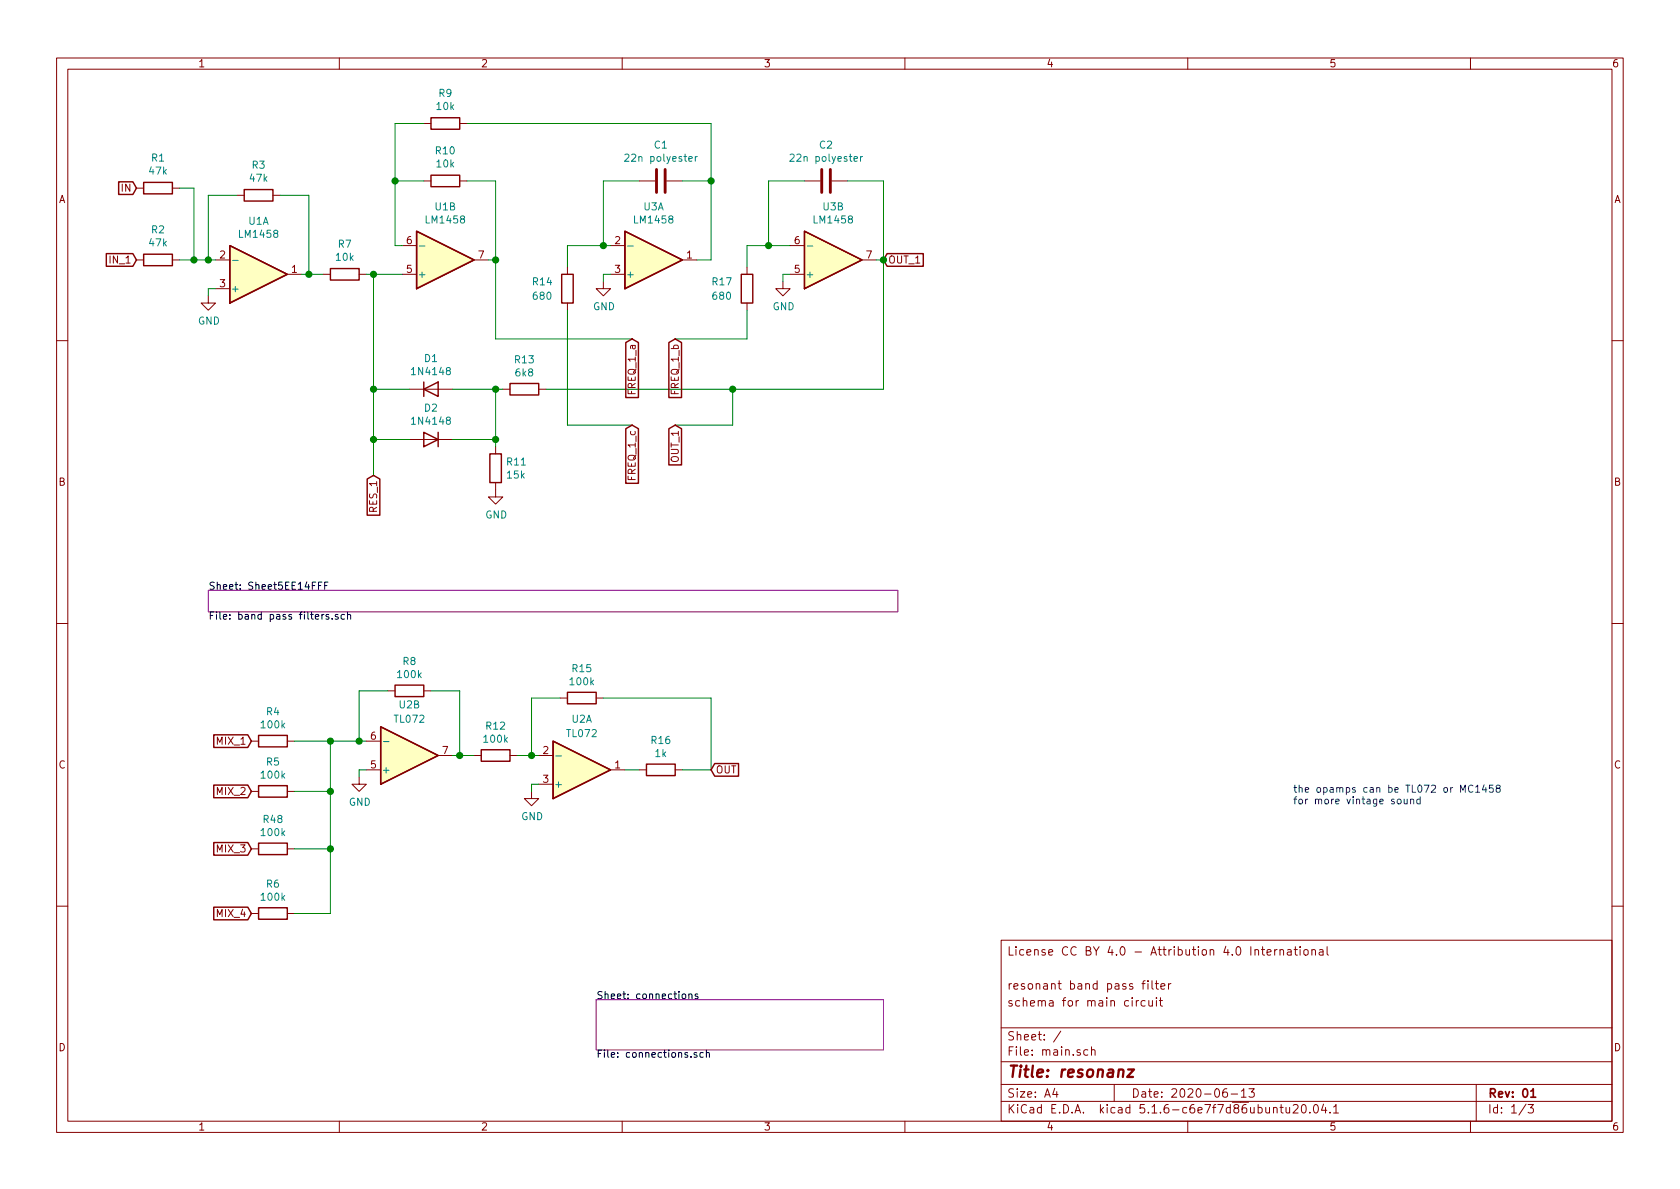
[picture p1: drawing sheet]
<svg xmlns="http://www.w3.org/2000/svg" width="297mm" height="210mm" viewBox="0 0 297 210" stroke-linecap="round" stroke-linejoin="round" font-family="sans-serif">
<g fill="none" stroke="#840000" stroke-width=".18">
<path d="M10 10.3h277v189.9h-277zM12 12.2h273v186.1h-273zM60 10.3v1.9M110 10.3v1.9M160 10.3v1.9M210 10.3v1.9M260 10.3v1.9M24.1 33.3h1.3M30.5 33.3h1.2M41.9 34.5h1.3M48.3 34.5h1.2M74.9 32h1.3"/>
<path d="M74.9 21.8h1.3M81.3 32h1.2M81.3 21.8h1.2M113 32h2.8M117.9 32h2.7M142.2 32h2.8M147.1 32h2.8M24.1 46h1.3M30.5 46h1.2M36.8 52.3v1.3h1.3l-1.3 1.3-1.2-1.3h1.2M38.1 46h2.5M38.1 51h2.5"/>
<path d="M50.8 48.5h2.5M57.1 48.5h1.3M63.5 48.5h1.3M71.1 48.5h2.6M71.1 43.4h2.6M83.8 46h2.6M100.3 47.2v1.3M100.3 53.6v1.3M106.7 49.8v1.2h1.2l-1.2 1.3-1.3-1.3h1.3M107.9 48.5h2.6M107.9 43.4h2.6M120.6 46h2.6"/>
<path d="M132.1 47.2v1.3M132.1 53.6v1.3M138.4 49.8v1.2h1.3l-1.3 1.3-1.2-1.3h1.2M139.7 48.5h2.5M139.7 43.4h2.5M152.4 46h2.5M10 60.2h2M72.4 68.8h7.6M72.4 77.7h7.6M87.6 79v1.3M88.9 68.8h1.3M95.2 68.8h1.3"/>
<path d="M285 60.2h2M87.6 85.3v2.6h1.3l-1.3 1.2-1.2-1.2h1.2M10 110.3h2M285 110.3h2M44.4 131.1h1.3M44.4 139.9h1.3M50.8 131.1h1.3M50.8 139.9h1.3M63.5 137.4v1.3h1.3l-1.3 1.2-1.3-1.2h1.3M64.8 136.1h2.5M64.8 131.1h2.5M68.6 122.2h1.2"/>
<path d="M74.9 122.2h1.3M77.5 133.6h2.5M83.8 133.6h1.3M90.2 133.6h1.2M94 139.9v1.3h1.2l-1.2 1.3-1.3-1.3h1.3M95.2 133.6h2.6M95.2 138.7h2.6M99.1 123.4h1.2M105.4 123.4h1.3M107.9 136.1h2.6M113 136.1h1.3M119.4 136.1h1.2"/>
<path d="M44.4 150.1h1.3M50.8 150.1h1.3M10 160.2h2M44.4 161.5h1.3M50.8 161.5h1.3M177 166.3h108v32h-108zM200.2 176.4v.2M200.2 176.9v1M200.9 176.9v1M201.3 176.9l-.3 .2-.1 .1M201.9 173.9h.6M202.5 177l-.4-.1-.3 .3v.6l.3 .1 .4-.1"/>
<path d="M202.5 173.4l-.4 .3v1.2M203 173.4v.2M203 173.9v1M203.1 176.9l.1 .9 .4 .1 .2-.1M203.7 173.4v1.3l.2 .2M203.8 176.9v1M204.3 173.9h.5M204.5 176.4v.2M204.5 173.4v1.3l.3 .2M204.5 176.9v1M205 176.9h.5M205.2 176.4v1.3l.3 .2"/>
<path d="M205.3 174.4l.7-.1-.1-.3-.4-.1-.2 .2v.7h.6M206.6 173.9v1M207 173.9l-.4 .3M223 167.9h.6M223.2 167.4v1.3l.4 .2M224 168.4l.7-.1v-.3l-.5-.1-.2 .2 .1 .7h.6M225.4 167.9v1M225.8 167.9l-.4 .3M226.3 168l.2-.1 .4 .1v.9M226.3 167.9v1M227.7 168h.5l.1 .9M228.3 168.3h-.5l-.2 .2 .2 .4 .5-.1"/>
<path d="M228.8 167.9h.6M229 167.4v1.3l.4 .2M229.9 167.4v.2M229.9 167.9v1M230.6 168l.2-.1 .4 .1v.8l-.2 .1-.4-.1zM232 168l.2-.1 .3 .1 .1 .9M232 167.9v1M233.3 168h.6v.9M233.9 168.3h-.4l-.3 .2 .3 .4 .4-.1M234.6 167.4v1.3l.3 .2M285 160.2h2M60 198.3v1.9"/>
<path d="M110 198.3v1.9M160 198.3v1.9M177 194.8h108M177 191.8h108M177 187.8h108M177 181.8h108M186.5 192.5l-.4 1h1M186.8 193v1M187.6 182.3l-1.3 2M192.3 185.7l-.4-.1-.3 .3 .1 .6 .2 .1 .4-.1M193 185.7l.2-.1 .3 .1 .1 .9M193 185.1v1.5"/>
<path d="M197 191.8v3M210 198.3v1.9M216.9 192.5a.62 .62 0 0 0-.7 .7l.1 .7 .2 .1 .5-.1v-.5l-.1-.2-.4-.1-.3 .3M217.7 193.5h1.1M219.5 193l.4-.5v1.5M219.5 194h.8M220.8 192.5h1l-.5 .6 .4 .1v.7l-.2 .1-.7-.1M225.2 196l.2-.2 .3 .1 .1 .9M226.3 195.8h.6M226.5 195.3v1.3l.4 .2M227.4 195.8l.1 .9 .3 .1 .2-.1M228 195.8v1"/>
<path d="M228.7 195.5l.2-.2h.3l.3 .5-.9 1h.9M230.2 195.5l.4-.2a.94 .94 0 0 1 0 1.5l-.5-.3v-.6zM231.6 196.7v.1M232.4 195.4l.2-.1a.8 .8 0 0 1 .5 .8 .8 .8 0 0 1-.5 .7 1 1 0 0 1-.2-1.4zM234 195.2l-.3 1.1h.9M234.4 195.8v1M235.2 196.7v.1M235.8 195.8l.4-.5v1.5M235.8 196.8h.9M260 198.3v1.9M261 191.8v6.5M269.8 195.2l-1.2 2"/>
<path d="M270.2 195.3h.9l-.5 .6 .4 .1v.7l-.2 .1-.6-.1"/>
</g>
<path d="M270.7 193l.4-.5v1.5M270.7 194h.8" fill="none" stroke="#840000" stroke-width=".3"/>
<path d="M199.5 189.1h1l-1.2 1.3h1" fill="none" stroke="#840000" stroke-width=".41"/>
<path d="M36.8 104.4h121.9v3.8h-121.9zM105.4 176.8h50.8v8.9h-50.8z" fill="none" stroke="#840084" stroke-width=".18"/>
<g fill="none" stroke="#000" stroke-width=".18">
<path d="M56.3 103.6h.4M56.9 102.9h-.6v1.3M57.4 103.6h.4M58 102.9h-.6v1.3M58.1 108.7h-.3l-.2 .1 .1 .2 .4 .1v.3h-.5M58.7 109.4v.1M59.8 108.7h-.3l-.2 .1v.2l.5 .1v.3h-.5M60.9 108.7h-.4l-.2 .2 .1 .5h.5M61.4 108.8l.2-.1h.3l.1 .8M61.4 108.2v1.3M120.6 175.9l.2-.1 .4 .1 .1 .5-.2 .1-.3 .1-.2-.1zM121.8 175.9l.2-.1h.3l.1 .8"/>
<path d="M121.8 175.8v.8M123.4 175.8h-.3l-.2 .1 .1 .2 .4 .1v.3h-.5M123.2 186.2l-.3-.1-.2 .2 .1 .2 .4 .1v.3h-.5M124.3 186.2l-.3-.1-.3 .3 .2 .5h.4M124.9 186.3l.2-.2 .3 .1v.8M124.9 185.7v1.3"/>
</g>
<g fill="none" stroke="#840000" stroke-width=".25">
<path d="M21 32.2h2.5l.6 1.1-.6 1.1h-2.5zM25.4 32.3h5.1v2h-5.1zM43.2 33.5h5.1v2.1h-5.1zM76.2 31h5.1v2h-5.1zM76.2 20.8h5.1v2.1h-5.1zM18.8 44.9h4.7l.6 1.1-.6 1.1h-4.7zM25.4 45h5.1v2h-5.1zM40.6 43.4l10.2 5.1-10.2 5.1zM58.4 47.5h5.1v2h-5.1zM73.7 40.9l10.1 5.1-10.1 5zM99.3 48.5h2v5.1h-2zM110.5 40.9l10.1 5.1-10.1 5z"/>
<path d="M131.1 48.5h2v5.1h-2zM142.2 40.9l10.2 5.1-10.2 5zM156.8 44.9h6.4v2.2h-6.4l-.6-1.1zM74.9 68.8l2.6-1.2v2.5zM74.9 76.4l2.6 1.3-2.6 1.3zM74.9 67.6v2.5M77.5 76.4v2.6M90.2 67.8h5v2h-5zM110.6 75.8l1.2-.6 1.1 .6v9.7h-2.3zM110.6 60.6l1.2-.7 1.1 .7v9.7h-2.3zM118.3 75.8l1.1-.6 1.1 .6v6.4h-2.2zM118.3 60.6l1.1-.7 1.1 .7v9.7h-2.2z"/>
<path d="M64.9 84.7l1.1-.6 1.2 .6v6.4h-2.3zM86.6 80.3h2v5h-2zM37.8 138.8h6l.6 1.1-.6 1.2h-6zM37.8 129.9h6l.6 1.2-.6 1.1h-6zM45.7 130h5.1v2.1h-5.1zM45.7 138.9h5.1v2.1h-5.1zM67.3 128.5l10.2 5.1-10.2 5.1zM69.8 121.2h5.1v2h-5.1zM85.1 132.6h5.1v2h-5.1zM97.8 131.1l10.1 5-10.1 5.1zM100.3 122.4h5.1v2.1h-5.1zM114.3 135.1h5.1v2.1h-5.1z"/>
<path d="M126.4 135h4.2v2.3h-4.2l-.7-1.2zM37.8 149h6l.6 1.1-.6 1.1h-6zM45.7 149.1h5.1v2h-5.1zM37.8 160.4h6l.6 1.1-.6 1.2h-6zM45.7 160.5h5.1v2.1h-5.1z"/>
</g>
<path d="M116.1 30v4M117.6 30v4M145.3 30v4M146.8 30v4" fill="none" stroke="#840000" stroke-width=".51"/>
<g fill="none" stroke="#008484" stroke-width=".18">
<path d="M110.5 27.4l.5-.2 .2 .4v.2l-.8 .7h.8M121.8 28.1l.6-.1-.1-.3h-.3l-.2 .2v.6h.5M122.9 27.7v.8M123.3 27.7l-.4 .2M139.7 27.4l.5-.2 .2 .4v.2l-.8 .7h.8M151 28.1l.6-.1-.1-.3h-.3l-.2 .2 .1 .6h.4M152.1 27.7v.8M152.5 27.7l-.4 .2M41.1 46h1M74.1 43.5h1M111 43.5h1M142.7 43.5h1"/>
<path d="M67.8 131.1h1M98.3 133.7h1"/>
</g>
<g fill="#ffffc2" stroke="#ffffc2" stroke-width=".18">
<path d="M40.6 43.4l10.2 5.1-10.2 5.1z"/>
<path d="M73.7 40.9l10.1 5.1-10.1 5z"/>
<path d="M110.5 40.9l10.1 5.1-10.1 5z"/>
<path d="M142.2 40.9l10.2 5.1-10.2 5z"/>
<path d="M97.8 131.1l10.1 5-10.1 5.1z"/>
<path d="M67.3 128.5l10.2 5.1-10.2 5.1z"/>
</g>
<g fill="none" stroke="#008400" stroke-width=".18">
<path d="M31.7 33.3h2.6v12.7M41.9 34.5h-5.1v11.5M49.5 34.5h5.1v14M69.8 32h5.1M74.9 21.8h-5.1v21.6h1.3M82.5 32h5.1v27.9h24.2M82.5 21.8h43.2v24.2h-2.5M113 32h-6.3v11.4M120.6 32h5.1M142.2 32h-6.3v11.4M149.9 32h6.3v36.8h-59.7M31.7 46h6.4"/>
<path d="M38.1 51h-1.3v1.3M53.3 48.5h3.8M64.8 48.5h6.3M66 48.5v35.6M86.4 46h1.2M100.3 54.9v20.3h11.5M107.9 43.4h-7.6v3.8M107.9 48.5h-1.2v1.3M132.1 54.9v5h-12.7M139.7 43.4h-7.6v3.8M139.7 48.5h-1.3v1.3M154.9 46h1.3"/>
<path d="M66 68.8h6.4M66 77.7h6.4M80 68.8h8.9M80 77.7h7.6M87.6 68.8v10.2M129.5 68.8v6.4h-10.1M52.1 131.1h12.7M52.1 139.9h6.3M58.4 131.1v30.4h-6.3M64.8 136.1h-1.3v1.3M68.6 122.2h-5.1v8.9M76.2 122.2h5.1v11.4"/>
<path d="M80 133.6h3.8M91.4 133.6h3.8M95.2 138.7h-1.2v1.2M99.1 123.4h-5.1v10.2M106.7 123.4h19v12.7h-5.1M110.5 136.1h2.5M52.1 150.1h6.3"/>
</g>
<g fill="none" stroke="#0000c2" stroke-width=".18">
<path d="M260.4 139a.51 .51 0 0 0-.6 0 .51 .51 0 0 0-.2 .6 .46 .46 0 0 0 .3 .5 .46 .46 0 0 0 .5-.1M260.9 139.2l.4-.4v1.3M262.4 138.8l-.3 .9h.8M262.7 139.3v.8M264 138.8h-.6l-.1 .6 .2-.1 .4 .1 .1 .6-.2 .1-.5-.1M264.8 139.4l-.3-.3 .1-.1 .2-.2 .4 .2v.3l-.6 .1-.1 .2v.3l.3 .2 .3-.1 .2-.1-.1-.4-.2-.1M247.2 141.4l.3-.1 .2 .2-.1 .6-.3 .1-.3-.3zM248.3 141.3v.8l.3 .1 .2-.2M248.8 141.3v.9M249.4 141.4l.2-.1 .3 .1 .1 .8M249.4 141.3v.9M251.1 141.4l-.4-.1-.2 .2 .1 .6h.5"/>
<path d="M251.1 140.9v1.3M258.2 140.1v-1.3l.4 .9 .5-.9v1.3M260.9 140.1h.7"/>
</g>
<g fill="#008400" stroke="#008400" stroke-width=".25">
<circle cx="87.6" cy="46" r=".51"/>
<circle cx="156.2" cy="46" r=".51"/>
<circle cx="135.9" cy="43.4" r=".51"/>
<circle cx="36.8" cy="46" r=".51"/>
<circle cx="129.5" cy="68.8" r=".51"/>
<circle cx="58.4" cy="131.1" r=".51"/>
<circle cx="125.7" cy="32" r=".51"/>
<circle cx="63.5" cy="131.1" r=".51"/>
<circle cx="34.3" cy="46" r=".51"/>
<circle cx="69.9" cy="32" r=".51"/>
<circle cx="87.6" cy="68.8" r=".51"/>
<circle cx="58.4" cy="139.9" r=".51"/>
<circle cx="54.6" cy="48.5" r=".51"/>
<circle cx="94" cy="133.6" r=".51"/>
<circle cx="81.3" cy="133.6" r=".51"/>
<circle cx="106.7" cy="43.4" r=".51"/>
<circle cx="66" cy="68.8" r=".51"/>
<circle cx="66" cy="48.5" r=".51"/>
<circle cx="66" cy="77.7" r=".51"/>
<circle cx="87.6" cy="77.7" r=".51"/>
<circle cx="58.4" cy="150.1" r=".51"/>
</g>
<text font-size="2.8" fill="#840000" x="178" y="190.5">Title: resonanz</text>
<g font-size="2.1" fill="#840000">
<text x="178" y="169">License CC BY 4.0 - Attribution 4.0 International</text>
<text x="178" y="178">schema for main circuit</text>
<text x="178" y="175">resonant band pass filter</text>
<text x="178" y="184">Sheet: /</text>
<text x="178" y="186.7">File: main.sch</text>
<text x="178" y="196.9">KiCad E.D.A. kicad 5.1.6-c6e7f7d86ubuntu20.04.1</text>
<text x="178" y="194.1">Size: A4</text>
<text x="200" y="194.1">Date: 2020-06-13</text>
<text x="263" y="194.1">Rev: 01</text>
<text x="263" y="196.9">Id: 1/3</text>
</g>
<g font-size="1.8" fill="#840000">
<text x="35" y="11.9">1</text>
<text x="85" y="11.9">2</text>
<text x="135" y="11.9">3</text>
<text x="185" y="11.9">4</text>
<text x="235" y="11.9">5</text>
<text x="285" y="11.9">6</text>
<text x="10.4" y="35.9">A</text>
<text x="21.6" y="33.9">IN</text>
<text x="285.4" y="35.9">A</text>
<text x="19.6" y="46.6">IN_1</text>
<text x="38.9" y="45.7">2</text>
<text x="71.9" y="43.2">6</text>
<text x="84.6" y="45.7">7</text>
<text x="108.7" y="43.2">2</text>
<text x="121.4" y="45.7">1</text>
<text x="140.5" y="43.2">6</text>
<text x="153.2" y="45.7">7</text>
<text x="157" y="46.6">OUT_1</text>
<text x="38.9" y="50.8">3</text>
<text x="51.6" y="48.3">1</text>
<text x="71.9" y="48.3">5</text>
<text x="108.7" y="48.3">3</text>
<text x="140.5" y="48.3">5</text>
<text x="112.4" y="69.6" transform="rotate(-90 112.4 69.6)">FREQ_1_a</text>
<text x="120" y="69.7" transform="rotate(-90 120 69.7)">FREQ_1_b</text>
<text x="120" y="81.7" transform="rotate(-90 120 81.7)">OUT_1</text>
<text x="10.4" y="85.9">B</text>
<text x="112.4" y="84.8" transform="rotate(-90 112.4 84.8)">FREQ_1_c</text>
<text x="285.4" y="85.9">B</text>
<text x="66.7" y="90.5" transform="rotate(-90 66.7 90.5)">RES_1</text>
<text x="38.6" y="131.7">MIX_1</text>
<text x="65.6" y="130.8">6</text>
<text x="10.4" y="135.9">C</text>
<text x="65.6" y="135.9">5</text>
<text x="78.3" y="133.3">7</text>
<text x="96" y="133.3">2</text>
<text x="108.7" y="135.9">1</text>
<text x="126.5" y="136.8">OUT</text>
<text x="285.4" y="135.9">C</text>
<text x="38.6" y="140.6">MIX_2</text>
<text x="96" y="138.4">3</text>
<text x="38.6" y="150.7">MIX_3</text>
<text x="38.6" y="162.2">MIX_4</text>
<text x="10.4" y="185.9">D</text>
<text x="285.4" y="185.9">D</text>
<text x="35" y="199.9">1</text>
<text x="85" y="199.9">2</text>
<text x="135" y="199.9">3</text>
<text x="185" y="199.9">4</text>
<text x="235" y="199.9">5</text>
<text x="285" y="199.9">6</text>
</g>
<g font-size="1.8" fill="#008484">
<text x="77.6" y="17.1">R9</text>
<text x="77.3" y="19.5">10k</text>
<text x="26.8" y="28.6">R1</text>
<text x="44.6" y="29.8">R3</text>
<text x="77.1" y="27.3">R10</text>
<text x="77.3" y="29.6">10k</text>
<text x="111.2" y="28.6">22n polyester</text>
<text x="115.7" y="26.3">C1</text>
<text x="140.4" y="28.6">22n polyester</text>
<text x="144.9" y="26.3">C2</text>
<text x="26.5" y="30.9">47k</text>
<text x="44.2" y="32.2">47k</text>
<text x="26.8" y="41.3">R2</text>
<text x="44" y="39.7">U1A</text>
<text x="75.5" y="39.5">LM1458</text>
<text x="77" y="37.2">U1B</text>
<text x="112.3" y="39.5">LM1458</text>
<text x="113.8" y="37.2">U3A</text>
<text x="144.1" y="39.5">LM1458</text>
<text x="145.6" y="37.2">U3B</text>
<text x="26.5" y="43.6">47k</text>
<text x="42.5" y="42.1">LM1458</text>
<text x="59.5" y="46.1">10k</text>
<text x="59.8" y="43.8">R7</text>
<text x="40.8" y="51.7">+</text>
<text x="73.8" y="49.1">+</text>
<text x="94.3" y="50.5">R14</text>
<text x="94.4" y="53">680</text>
<text x="110.6" y="49.1">+</text>
<text x="126" y="50.5">R17</text>
<text x="126.1" y="53">680</text>
<text x="142.4" y="49.1">+</text>
<text x="35" y="57.4">GND</text>
<text x="104.9" y="54.9">GND</text>
<text x="136.6" y="54.9">GND</text>
<text x="75.1" y="64">D1</text>
<text x="91.1" y="64.3">R13</text>
<text x="73.1" y="66.3">1N4148</text>
<text x="91.2" y="66.6">6k8</text>
<text x="73.1" y="75.1">1N4148</text>
<text x="75.1" y="72.8">D2</text>
<text x="89.7" y="82.3">R11</text>
<text x="89.7" y="84.6">15k</text>
<text x="85.8" y="91.7">GND</text>
<text x="70.4" y="119.9">100k</text>
<text x="71.3" y="117.6">R8</text>
<text x="101.2" y="118.9">R15</text>
<text x="70.6" y="125.3">U2B</text>
<text x="100.9" y="121.2">100k</text>
<text x="46.3" y="128.8">100k</text>
<text x="47.1" y="126.5">R4</text>
<text x="69.8" y="127.8">TL072</text>
<text x="85.7" y="131.3">100k</text>
<text x="86" y="129">R12</text>
<text x="100.3" y="130.3">TL072</text>
<text x="101.1" y="127.8">U2A</text>
<text x="115.2" y="131.6">R16</text>
<text x="46.3" y="137.7">100k</text>
<text x="47.1" y="135.4">R5</text>
<text x="67.4" y="136.8">+</text>
<text x="115.9" y="133.9">1k</text>
<text x="61.7" y="142.5">GND</text>
<text x="97.9" y="139.3">+</text>
<text x="46.3" y="147.8">100k</text>
<text x="46.6" y="145.5">R48</text>
<text x="92.2" y="145">GND</text>
<text x="46.3" y="159.3">100k</text>
<text x="47.1" y="157">R6</text>
</g>
<g font-size="1.8">
<text x="36.8" y="104.3">Sheet: Sheet5EE14FFF</text>
<text x="36.8" y="109.6">File: band pass filters.sch</text>
<text x="105.4" y="176.7">Sheet: connections</text>
<text x="105.4" y="187">File: connections.sch</text>
</g>
<g font-size="1.8" fill="#0000c2">
<text x="228.6" y="140.2">the opamps can be TL072 or MC1458</text>
<text x="228.6" y="142.2">for more vintage sound</text>
</g>
</svg>
